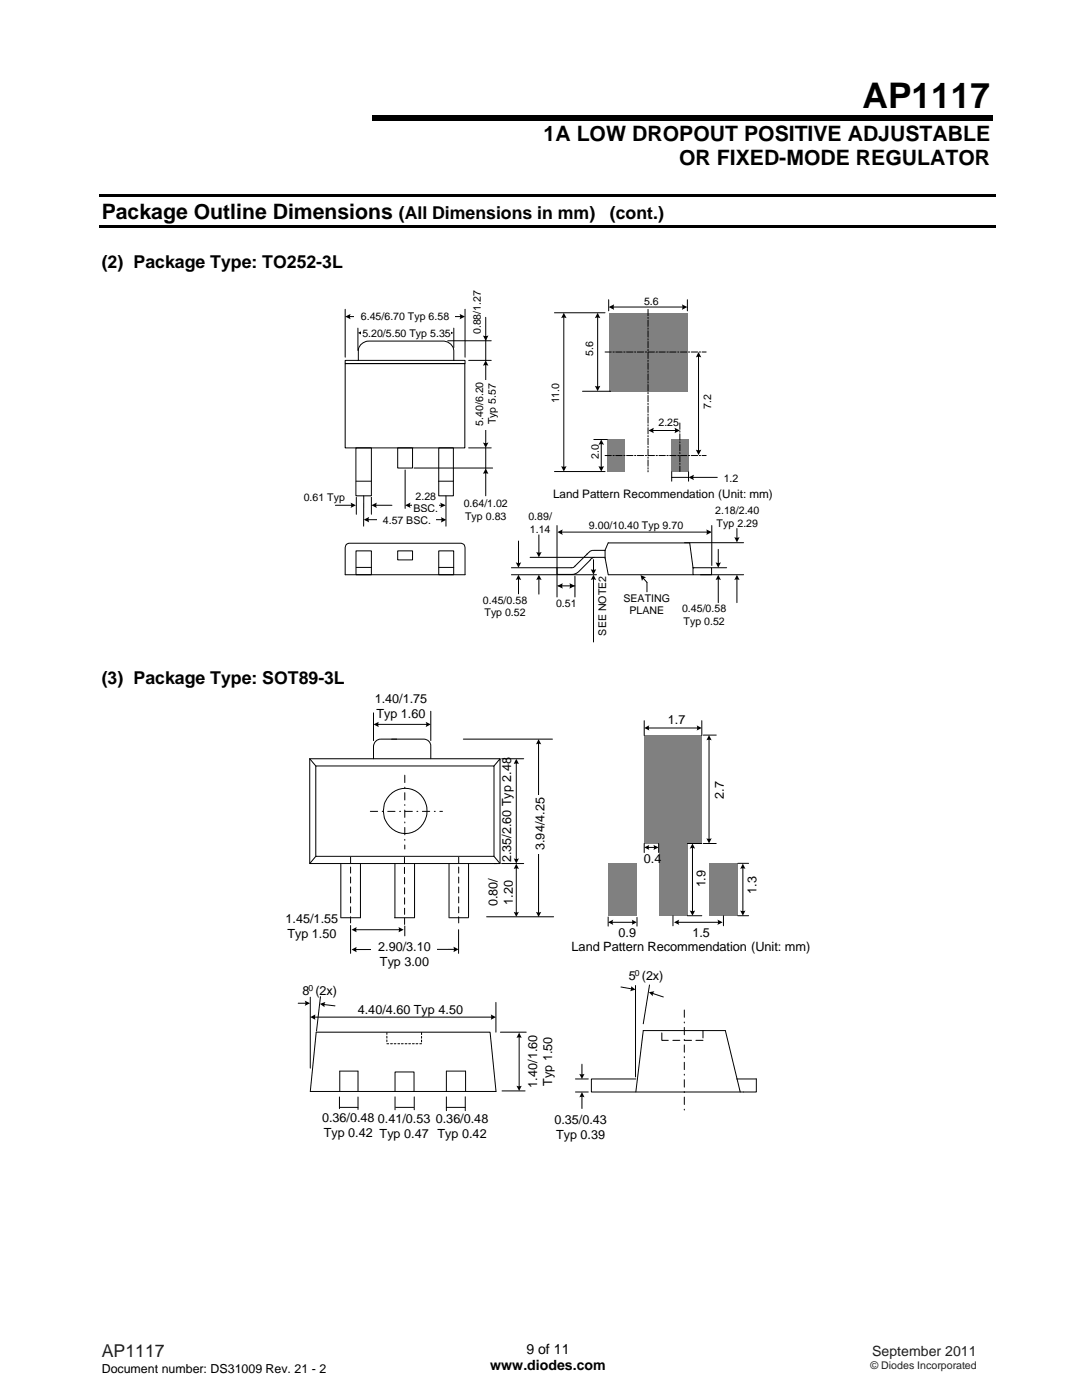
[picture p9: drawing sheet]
<svg xmlns="http://www.w3.org/2000/svg" width="216mm" height="279mm" viewBox="0 0 216 279" stroke-linecap="round" stroke-linejoin="round" font-family="sans-serif">
<path d="M19.8 38.8h178.8v.5h-178.8zM74.3 23.1h123.8v1.1h-123.8zM19.8 44.9h178.8v.5h-178.8z" fill="#000"/>
<g fill="none" stroke="#000" stroke-width=".2">
<path d="M68.9 61.7v9.6M71.4 65.5v4.4M72.2 66.4h17.4M89.3 68h8.7M90.6 65.5v3.9M92.8 61.7v9.6M71 89.4h3.1v9.6h-3.1zM71.1 99.3v3.3M74.1 99.3v3.3M79.4 89.4h2.9v4h-2.9zM80.8 93.8v7.7M82.6 93.4h15.7"/>
<path d="M87.5 89.4h3v9.6h-3zM93.5 89.4h4.5"/>
</g>
<g fill="#000">
<path d="M71.4 66.4l1.1-.5-.2 .3 .2 .8z" fill-rule="evenodd"/>
<path d="M89.4 65.9l1.1 .5-1.1 .6 .1-.4z" fill-rule="evenodd"/>
</g>
<path d="M72.1 64.9h17.8v2.9h-17.8z" fill="#fff"/>
<path d="M69.7 63.2h22.3" fill="none" stroke="#000" stroke-width=".2"/>
<g fill="#000">
<path d="M68.9 63.2l1.1-.5-.2 .3 .2 .7z" fill-rule="evenodd"/>
<path d="M91.7 62.7l1.1 .5-1.1 .5 .1-.3z" fill-rule="evenodd"/>
</g>
<path d="M70.8 61.7h20v2.9h-20z" fill="#fff"/>
<path d="M96.9 72.7v15.9M96.9 93.7v5.3M66.9 100.8h3.3M74.9 100.8h3.3M81.7 100.8h6.9" fill="none" stroke="#000" stroke-width=".2"/>
<g fill="#000">
<path d="M96.9 71.9l.6 1.1-.4-.1-.7 .1z" fill-rule="evenodd"/>
<path d="M96.4 88.3l.3 .1 .8-.1-.6 1.1z" fill-rule="evenodd"/>
<path d="M96.9 93.5l.6 1.1h-1.1z" fill-rule="evenodd"/>
<path d="M70 100.3l1 .5-1 .6 .1-.4z" fill-rule="evenodd"/>
<path d="M74.1 100.8l1.1-.5-.1 .3 .1 .8z" fill-rule="evenodd"/>
<path d="M80.8 100.8l1.1-.5-.1 .3 .1 .8z" fill-rule="evenodd"/>
<path d="M87.8 100.3l1.1 .5-1.1 .6 .2-.4z" fill-rule="evenodd"/>
</g>
<path d="M82.2 99.4h5.4v2.9h-5.4z" fill="#fff"/>
<path d="M68.9 71.9h23.9v.7h-23.9zM68.9 72.6h23.9v16.8h-23.9zM71.5 71.9v-1.9a2.06 2.06 0 0 1 2.2-1.9h14.6a2.14 2.14 0 0 1 2.3 1.9v1.9M93.5 71.9h4.5M96.9 63.3v4M73 103.7h15.6" fill="none" stroke="#000" stroke-width=".2"/>
<g fill="#000">
<path d="M96.4 67h1.1l-.6 1.1z" fill-rule="evenodd"/>
<path d="M72.6 103.7l1.1-.5-.1 .3 .1 .7z" fill-rule="evenodd"/>
<path d="M88 103.2l1 .5-1 .6 .1-.4z" fill-rule="evenodd"/>
</g>
<path d="M75.3 102.3h11.7v2.9h-11.7z" fill="#fff"/>
<g fill="none" stroke="#000" stroke-width=".2">
<path d="M96.9 67.5v4.4M71.1 96h3M72.6 99v6M87.5 96h3M89 99v6M96.9 89.4v4.1M69.1 108.7l.5-.3h22.4a.8 .8 0 0 1 .8 .9v5.4h-23.9v-5.4zM71 109.9h3.1v4.8h-3.1zM71.1 113.2h3M79.4 109.9h2.9v1.8h-2.9zM87.5 109.9h3v4.8h-3zM87.5 113.2h3"/>
<path d="M102 114.7h17M103.5 108v4.4M103.5 115.5v3M105.8 111.2h12.6M107.5 106.7v3.8M107.5 115.5v3.1M111.1 104.9v14.2M111.1 114.6h3.1M111.4 116.9h3.3M112.1 106.2h29.5M114.7 115v4.1M117.2 110.6l-2.9 2.7h-12.3"/>
<path d="M118.3 109.8l-.5 .2-.7 .6M118.4 109.8h2.3M118.4 111.7v2.2M118.4 115.5v12.6M120.7 111.2l-2.4 .1-3 3-1.2 .3M120.7 111.3l.7 3.4h16.9M120.7 109.8v1.6M121.4 108.4h16.2l.7 4.9M121.4 108.3l-.7 1.6M136.6 108.3h11.8M138.3 113.3h3.7v1.4h-3.7zM138.3 113.3h.1"/>
<path d="M139.8 114.7h8.6M142 113.3h3M142 104.9v8M143.3 109.6v3M143.3 115.5v4.8M147 105.5v2M147 115.5v4.8"/>
</g>
<g fill="#000">
<path d="M102.9 112.2l.4 .2 .7-.2-.5 1.1z" fill-rule="evenodd"/>
<path d="M103.5 114.7l.5 1.1-.3-.2-.8 .2z" fill-rule="evenodd"/>
<path d="M107 110.2l.3 .1 .8-.1-.6 1z" fill-rule="evenodd"/>
<path d="M107.5 114.7l.6 1.1-.4-.2-.7 .2z" fill-rule="evenodd"/>
<path d="M111.2 106.2l1.1-.5-.1 .3 .1 .7z" fill-rule="evenodd"/>
<path d="M111.2 116.9l1.1-.5-.1 .4 .1 .7z" fill-rule="evenodd"/>
<path d="M113.6 116.4l1.1 .5-1.1 .6z" fill-rule="evenodd"/>
<path d="M117.9 113.6h1.1l-.6 1.1z" fill-rule="evenodd"/>
<path d="M118.4 114.7l.6 1.1-.4-.2-.7 .2z" fill-rule="evenodd"/>
<path d="M140.9 105.7l1.1 .5-1.1 .5z" fill-rule="evenodd"/>
<path d="M142.8 112.2l.3 .2 .7-.2-.5 1.1z" fill-rule="evenodd"/>
<path d="M143.3 114.7l.5 1.1-.3-.2-.7 .2z" fill-rule="evenodd"/>
<path d="M146.5 107.2l.4 .1 .7-.1-.6 1z" fill-rule="evenodd"/>
<path d="M147 114.7l.6 1.1-.4-.2-.7 .2z" fill-rule="evenodd"/>
</g>
<g fill="#808080">
<path d="M121.5 62.4h15.7v15.7h-15.7z"/>
<path d="M121.2 87.7h3.5v6.4h-3.5z"/>
<path d="M134 87.7h3.4v6.4h-3.4z"/>
</g>
<g fill="none" stroke="#000" stroke-width=".2">
<path d="M121.5 59.8v2.2M137.2 59.8v2.2M110.6 62.4h10.1M112.5 63.2v30.1M116.2 78.1h5.6M119.3 63.2v14.1M120.7 70.3h1.3M122.3 61.3h14.1M122.3 70.3h.3M122.9 70.3h1.2M124.5 70.3h.2M125 70.3h1.3"/>
<path d="M126.6 70.3h.3M127.2 70.3h1.2M128.8 70.3h.2M129.3 61.7v1.3M129.3 63.3v.3M129.3 63.9v1.3M129.3 65.4v.3M129.3 66v1.3M129.3 67.6v.3M129.3 68.2v1.2M129.3 69.7v.3M129.3 70.3v1.3"/>
<path d="M129.3 71.9v.2M129.3 72.5v1.2M129.3 74v.3M129.3 74.6v1.3M129.3 76.2v.2M129.3 76.8v1.2M129.3 78.3v.3M129.3 78.9v1.3M129.3 70.3h1.3M130.9 70.3h.3M131.5 70.3h1.3M133.1 70.3h.2"/>
<path d="M133.6 70.3h1.3M135.2 70.3h.3M135.8 70.3h1.3M137.4 70.3h.2M137.9 70.3h1.3M139.4 71.1v18.9M139.5 70.3h.3M140.1 70.3h.8M110.6 94.1h10.1M118.5 87.7h2.7M120 88.5v4.8M120.7 90.9h1.3"/>
<path d="M122.3 90.9h.3M122.9 90.9h1.2M124.5 90.9h.2M125 90.9h1.3M126.6 90.9h.3M127.2 90.9h1.2M128.8 90.9h.2M129.3 80.5v.2M129.3 81v1.3M129.3 82.6v.3M129.3 83.2v1.3M129.3 84.8v.2"/>
<path d="M129.3 85.3v1.3M129.3 86.9v.3M129.3 87.5v1.3M129.3 89.1v.2M129.3 89.6v1.3M129.3 91.2v.3M129.3 91.8v1.2M129.3 93.3v.3M129.3 93.9v.3M129.3 90.9h1.3M130.2 85.9h4.6M130.9 90.9h.3"/>
<path d="M131.5 90.9h1.3M133.1 90.9h.2M133.6 90.9h1.3M134 95.3h3.4M134 94.2v1.8M135.2 90.9h.3M135.7 84.4v1.3M135.7 86v.3M135.7 86.6v1.2M135.7 88.2v.2M135.7 88.7v1.3M135.7 90.3v.3"/>
<path d="M135.7 90.9v1.2M135.7 92.4v.3M135.7 93v1.1M135.8 90.9h1.3M137.4 90.9h.2M137.4 94.2v1.8M137.9 90.9h1.3M138.2 95.3h4.9M139.5 90.9h.3M140.1 90.9h.8M128.3 115.4l.8 .8v1.9"/>
</g>
<g fill="#000">
<path d="M112.5 62.4l.6 1.1-.4-.1-.7 .1z" fill-rule="evenodd"/>
<path d="M118.7 77l.4 .1 .7-.1-.5 1.1z" fill-rule="evenodd"/>
<path d="M119.3 62.4l.5 1.1-.4-.1-.7 .1z" fill-rule="evenodd"/>
<path d="M121.5 61.3l1-.6v1.1z" fill-rule="evenodd"/>
<path d="M136.1 60.7l1.1 .6-1.1 .5 .1-.3z" fill-rule="evenodd"/>
<path d="M139.4 70.3l.5 1-.3-.1-.7 .1z" fill-rule="evenodd"/>
<path d="M112 93h1.1l-.6 1.1z" fill-rule="evenodd"/>
<path d="M120 87.7l.5 1.1-.3-.2-.8 .2z" fill-rule="evenodd"/>
<path d="M119.4 93h1.1l-.5 1.1z" fill-rule="evenodd"/>
<path d="M129.4 85.9l1.1-.5-.2 .3 .2 .7z" fill-rule="evenodd"/>
<path d="M134.6 85.4l1.1 .5-1.1 .5 .1-.3z" fill-rule="evenodd"/>
<path d="M137.4 95.3l1.1-.6-.2 .4 .2 .7z" fill-rule="evenodd"/>
<path d="M138.9 89.7l.3 .2 .7-.2-.5 1.1z" fill-rule="evenodd"/>
<path d="M127.8 114.8l1.1 .4-.6 .4-.2 .3z" fill-rule="evenodd"/>
</g>
<path d="M94.1 75.8h6.1v10h-6.1z" fill="#fff"/>
<g fill="none" stroke="#000" stroke-width=".2">
<path d="M78.1 147.5h6.4a1.39 1.39 0 0 1 1.5 1.4v2.5M79.1 147.5h-3.1a1.45 1.45 0 0 0-1.5 1.4v2.5M92.5 147.5h17.7M100.1 151.4h4.4M103 152.2v19.4M107.5 148.3v33.9M68 172.3v10.8M70 171.1v1.2M70 173v1.2M70 175v1.2M70 177v1.2M70 179v1.2"/>
<path d="M71.9 172.3v10.9h-3.9M78.8 172.3v10.9M80.7 171.1v1.2M80.7 173.1v1.2M80.7 175.1v1.3M80.7 177.2v1.2M80.7 179.2v1.2M82.7 172.3v10.9M89.6 172.3v10.8M91.5 171.1v1.2M91.5 173v1.2M91.5 175v1.2"/>
<path d="M91.5 177v1.2M91.5 179v1.2M93.5 172.3v10.8M100.1 172.3h4.4M70 181v1.2M70 183v1.2M78.7 183.2h4M80.7 181.3v1.2M80.7 183.2v1.3M89.6 183.2h3.9M91.5 181v1.2M91.5 183v1.2"/>
<path d="M97.1 183h13.4"/>
</g>
<g fill="#000">
<path d="M103 151.4l.5 1.1h-1z" fill-rule="evenodd"/>
<path d="M107.5 147.5l.5 1-.3-.1-.7 .1z" fill-rule="evenodd"/>
<path d="M102.5 171.3l.3 .1 .7-.1-.5 1z" fill-rule="evenodd"/>
<path d="M107 182l.3 .1 .7-.1-.5 1z" fill-rule="evenodd"/>
</g>
<path d="M63 152.9h35.6v18h-35.6z" fill="#fff"/>
<path d="M61.8 151.4v20.9h37.4M61.8 151.4h38M61.8 151.4l1.2 1.5M63 152.9h35.6v18h-35.6zM98.6 152.9l1.2-1.5v20.9h-1.2M63 170.9l-1.2 1.4M98.6 170.9l1.2 1.4" fill="none" stroke="#000" stroke-width=".2"/>
<path d="M77.8 158.6a4.4 4.4 0 0 1 6.1-.1 4.4 4.4 0 0 1 .4 6 4.4 4.4 0 0 1-6 1 4.4 4.4 0 0 1-1.1-6.1z" fill-rule="evenodd" fill="#fff"/>
<g fill="none" stroke="#000" stroke-width=".2">
<path d="M74.5 142.3v5.5M75.3 144.6h9.9M77.8 158.6a4.4 4.4 0 0 1 6.1-.1 4.4 4.4 0 0 1 .4 6 4.4 4.4 0 0 1-6 1 4.4 4.4 0 0 1-1.1-6.1zM80.8 154.7v1.5M80.8 157.1v.2M80.8 158.2v1.5M86 141.9v5.9M73.9 161.9h1.5M76.3 161.9h.2M77.4 161.9h1.4M79.7 161.9h.2M80.8 160.6v.1"/>
<path d="M80.8 161.7v1.4M80.8 164v.2M80.8 165.1v1.5M80.8 167.5v.2M80.8 168.6v.8M80.8 161.9h1.5M83.2 161.9h.2M84.3 161.9h1.4M86.7 161.9h.1M87.8 161.9h.5M103 173.2v9M70 184.7v5.6"/>
<path d="M70.9 185.5h8.9M80.8 184.8v2M90.7 189.5h-19.8M91.5 185.5v4.8"/>
</g>
<g fill="#000">
<path d="M74.5 144.6l1.1-.5v1z" fill-rule="evenodd"/>
<path d="M84.9 144.1l1.1 .5-1.1 .5 .2-.4z" fill-rule="evenodd"/>
<path d="M103 172.4l.5 1-.3-.1-.7 .1z" fill-rule="evenodd"/>
<path d="M70.1 185.5l1.1-.5v1.1z" fill-rule="evenodd"/>
<path d="M70.1 189.5l1.1-.5v1z" fill-rule="evenodd"/>
<path d="M79.5 185l1 .5-1 .6z" fill-rule="evenodd"/>
<path d="M90.5 188.9l1 .6-1 .5z" fill-rule="evenodd"/>
<path d="M102.5 182l.3 .1 .7-.1-.5 1z" fill-rule="evenodd"/>
</g>
<path d="M74.1 187.7h13.1v3.7h-13.1z" fill="#fff"/>
<g fill="none" stroke="#000" stroke-width=".2">
<path d="M61.9 199v14.2M63.9 198.9l-.7 6.8M59.5 200.2h1.6M62.7 203h35.4M63.1 206h34.7l1.2 11.8h-37.1zM64.6 200.5l2.2 .2M67.7 218.9v2.4M67.8 213.8v3.9M67.8 213.8h3.6M71.4 213.8v3.9M71.4 218.9v2.5M77.2 206.1v.3"/>
<path d="M77.2 206.8v.4M77.2 207.5v.4M77.2 208.3h.4M77.9 208.3h.4M78.7 208.3h.3M78.8 217.8v-3.9h3.8v3.9M78.8 218.9v2.6M79.4 208.3h.4M80.1 208.3h.4M80.8 208.3h.4M81.6 208.3h.3M82.3 208.3h.4"/>
<path d="M82.7 218.9v2.6M83 208.3h.4M83.8 208.3h.3M84.1 206.1v.4M84.1 206.8v.4M84.1 207.6v.3M89.1 213.8h3.8M89.1 213.8v3.9M89.1 218.9v2.8M92.8 218.9v2.8M92.9 213.8v3.9M99 200v6"/>
<path d="M99.8 206h5.2M100.2 217.7h4.6M103.6 206.9v10M67.8 221h3.6M79 221h3.5M89.1 221h3.7"/>
</g>
<g fill="#000">
<path d="M60.8 199.7l1.1 .5-1.1 .5 .1-.3z" fill-rule="evenodd"/>
<path d="M61.9 203l1-.5v1z" fill-rule="evenodd"/>
<path d="M63.8 200.3l1.1-.3-.1 1z" fill-rule="evenodd"/>
<path d="M97.9 202.5l1.1 .5-1.1 .5z" fill-rule="evenodd"/>
<path d="M103.6 206.1l.5 1-.3-.1-.7 .1z" fill-rule="evenodd"/>
<path d="M103.1 216.7l.3 .1 .7-.1-.5 1z" fill-rule="evenodd"/>
</g>
<g fill="#808080">
<path d="M128.5 146.7h11.5v21.6h-11.5z"/>
<path d="M131.4 168.3h5.8v14.5h-5.8z"/>
<path d="M121.3 172.3h5.8v10.5h-5.8z"/>
</g>
<g fill="none" stroke="#000" stroke-width=".2">
<path d="M128.5 143.8v3M129.3 145.3h10M140 143.8v3M123.9 197l2.2 .4M126.8 196.7v18.2M129.6 196.6l-1.2 7.7M130.2 198.2l2.2 .8M114.8 215.3h2.6M114.8 217.9h2.6M116.1 212.4v2.2M116.1 218.7v2.5M126.9 215.3h-8.9v2.6h32.9v-2.6h-3.9"/>
<path d="M126.9 217.9l1.5-12.2h16.3l3 12.2M132.1 206.1v1.5h1.2M134.3 207.6h1.4M136.5 207.4v.2h1.5M136.5 201.6v1.4M136.5 204v.2M136.5 205v1.5M136.5 208.5v1.5M136.5 210.9v.2M136.5 212v1.5M136.5 214.4v.2M136.5 215.5v1.5"/>
<path d="M136.5 217.8v.2M136.5 218.9v1.5M138.9 207.6h1.4M140.3 205.7v1.4M136.5 221.4v.1"/>
</g>
<g fill="#000">
<path d="M128.5 145.3l1.1-.6-.1 .4 .1 .7z" fill-rule="evenodd"/>
<path d="M139 144.8l1 .5-1 .5 .1-.3z" fill-rule="evenodd"/>
<path d="M125.9 196.8l.9 .7-1 .3z" fill-rule="evenodd"/>
<path d="M129.5 198l1.1-.2-.2 .3-.1 .7z" fill-rule="evenodd"/>
<path d="M115.6 214.3l.3 .1 .7-.1-.5 1z" fill-rule="evenodd"/>
<path d="M116.1 217.9l.5 1.1-.3-.1-.7 .1z" fill-rule="evenodd"/>
</g>
<path d="M141.5 172.3h5.7v10.5h-5.7z" fill="#808080"/>
<g fill="none" stroke="#000" stroke-width=".2">
<path d="M140.3 146.7h2.6M141.5 147.5v20M128.5 168.3v1.8M129.3 169.1h1.3M131.4 168.3v1.8M137.2 168.3h2.8M138.2 169.1v12.9M140.3 168.3h2.6M147.2 172.3h2.2M148.2 173.2v8.8M121.3 183v1.8M122.1 184.1h4.2"/>
<path d="M127.1 183.1v1.7M134.3 182.8v2M135.3 184.1h8.1M137.2 182.8h2.8M144.4 182.8v2M147.2 182.8h2.2"/>
</g>
<g fill="#000">
<path d="M141.5 146.7l.5 1.1-.5-.2-.6 .2z" fill-rule="evenodd"/>
<path d="M128.5 169.1l1.1-.5-.1 .6 .1 .4z" fill-rule="evenodd"/>
<path d="M130.4 168.6l1 .5-1 .5 .1-.4z" fill-rule="evenodd"/>
<path d="M138.2 168.3l.5 1.1-.7-.2-.4 .2z" fill-rule="evenodd"/>
<path d="M140.9 167.3l.4 .1 .7-.1-.5 1z" fill-rule="evenodd"/>
<path d="M148.2 172.4l.5 1-.4-.1-.6 .1z" fill-rule="evenodd"/>
<path d="M121.3 184.1l1.1-.6-.2 .4 .2 .7z" fill-rule="evenodd"/>
<path d="M126 183.5l1.1 .6-1.1 .5 .2-.5z" fill-rule="evenodd"/>
<path d="M134.5 184.1l1-.6-.1 .4 .1 .7z" fill-rule="evenodd"/>
<path d="M137.6 181.7l.4 .1 .7-.1-.5 1.1z" fill-rule="evenodd"/>
<path d="M143.2 183.5l1 .6-1 .5 .1-.4z" fill-rule="evenodd"/>
<path d="M147.7 181.7l.7 .1 .3-.1-.5 1.1z" fill-rule="evenodd"/>
</g>
<path d="M105.6 158.6h5.9v11.8h-5.9z" fill="#fff"/>
<text font-size="7" x="172.1" y="21.6">AP1117</text>
<g font-size="4.2">
<text x="108.5" y="28.1">1A LOW DROPOUT POSITIVE ADJUSTABLE</text>
<text x="135.5" y="33">OR FIXED-MODE REGULATOR</text>
<text x="20.3" y="43.6">Package Outline Dimensions</text>
</g>
<g font-size="3.5">
<text x="79.6" y="43.6">(All Dimensions in mm)</text>
<text x="121.7" y="43.6">(cont.)</text>
<text x="20.3" y="53.6">(2) Package Type: TO252-3L</text>
<text x="20.3" y="136.6">(3) Package Type: SOT89-3L</text>
</g>
<text font-size="3.5" fill="#231f20" x="20.3" y="270.9">AP1117</text>
<g font-size="2.8">
<text x="97.8" y="273.5">www.diodes.com</text>
<text x="105" y="270.2">9 of 11</text>
</g>
<text font-size="2.8" fill="#231f20" x="174" y="270.6">September 2011</text>
<text font-size="2.6" x="114" y="189.8">Land Pattern Recommendation (Unit: mm)</text>
<g font-size="2.5">
<text x="74.8" y="140.3">1.40/1.75</text>
<text x="75.1" y="143.3">Typ 1.60</text>
<text x="133.3" y="144.6">1.7</text>
<text x="144.5" y="159.4" transform="rotate(-90 144.5 159.4)">2.7</text>
<text x="102" y="172.1" transform="rotate(-90 102 172.1)">2.35/2.60 Typ 2.48</text>
<text x="108.6" y="169.7" transform="rotate(-90 108.6 169.7)">3.94/4.25</text>
<text x="128.5" y="172.2">0.4</text>
<text x="140.8" y="177.1" transform="rotate(-90 140.8 177.1)">1.9</text>
<text x="150.9" y="178.4" transform="rotate(-90 150.9 178.4)">1.3</text>
<text x="57" y="184.2">1.45/1.55</text>
<text x="99.3" y="180.9" transform="rotate(-90 99.3 180.9)">0.80/</text>
<text x="102.3" y="180.5" transform="rotate(-90 102.3 180.5)">1.20</text>
<text x="57.3" y="187.3">Typ 1.50</text>
<text x="75.5" y="189.8">2.90/3.10</text>
<text x="123.4" y="187.1">0.9</text>
<text x="138.2" y="187">1.5</text>
<text x="75.8" y="192.8">Typ 3.00</text>
<text x="125.5" y="195.6">5 (2x)</text>
<text x="60.3" y="198.6">8 (2x)</text>
<text x="71.4" y="202.3">4.40/4.60 Typ 4.50</text>
<text x="107.2" y="217" transform="rotate(-90 107.2 217)">1.40/1.60</text>
<text x="110.2" y="216.7" transform="rotate(-90 110.2 216.7)">Typ 1.50</text>
<text x="64.3" y="224">0.36/0.48</text>
<text x="64.6" y="227">Typ 0.42 Typ 0.47 Typ 0.42</text>
<text x="75.4" y="224">0.41/0.53</text>
<text x="87" y="224">0.36/0.48</text>
<text x="110.6" y="224.2">0.35/0.43</text>
<text x="111" y="227.3">Typ 0.39</text>
<text x="20.3" y="274">Document number: DS31009 Rev. 21 - 2</text>
</g>
<text font-size="2.3" x="110.4" y="99.5">Land Pattern Recommendation (Unit: mm)</text>
<g font-size="2.1">
<text x="72" y="63.8">6.45/6.70 Typ 6.58</text>
<text x="128.5" y="60.8">5.6</text>
<text x="72.3" y="67.4">5.20/5.50 Typ 5.35</text>
<text x="95.9" y="66.7" transform="rotate(-90 95.9 66.7)">0.88/1.27</text>
<text x="118.3" y="71" transform="rotate(-90 118.3 71)">5.6</text>
<text x="111.5" y="80.5" transform="rotate(-90 111.5 80.5)">11.0</text>
<text x="141.9" y="81.5" transform="rotate(-90 141.9 81.5)">7.2</text>
<text x="96.4" y="85" transform="rotate(-90 96.4 85)">5.40/6.20</text>
<text x="98.9" y="84.7" transform="rotate(-90 98.9 84.7)">Typ 5.57</text>
<text x="131.4" y="85">2.25</text>
<text x="119.5" y="91.5" transform="rotate(-90 119.5 91.5)">2.0</text>
<text x="60.6" y="99.9">0.61 Typ</text>
<text x="82.9" y="99.7">2.28</text>
<text x="92.5" y="101.2">0.64/1.02</text>
<text x="144.4" y="96.1">1.2</text>
<text x="76.4" y="104.5">4.57 BSC.</text>
<text x="82.5" y="102.2">BSC.</text>
<text x="92.8" y="103.7">Typ 0.83</text>
<text x="105.5" y="103.8">0.89/</text>
<text x="105.7" y="106.3">1.14</text>
<text x="117.5" y="105.5">9.00/10.40 Typ 9.70</text>
<text x="142.7" y="102.6">2.18/2.40</text>
<text x="143" y="105.1">Typ 2.29</text>
<text x="96.4" y="120.5">0.45/0.58</text>
<text x="96.7" y="123">Typ 0.52</text>
<text x="111" y="121.1">0.51</text>
<text x="124.4" y="120.1">SEATING</text>
<text x="125.6" y="122.6">PLANE</text>
<text x="136.1" y="122.2">0.45/0.58</text>
<text x="136.4" y="124.8">Typ 0.52</text>
<text x="121" y="126.8" transform="rotate(-90 121 126.8)">SEE NOTE2</text>
</g>
<text font-size="2.1" fill="#231f20" x="173.7" y="273.2">© Diodes Incorporated</text>
<g font-size="1.7">
<text x="61.6" y="197.8">0</text>
<text x="126.7" y="194.8">0</text>
</g>
</svg>
